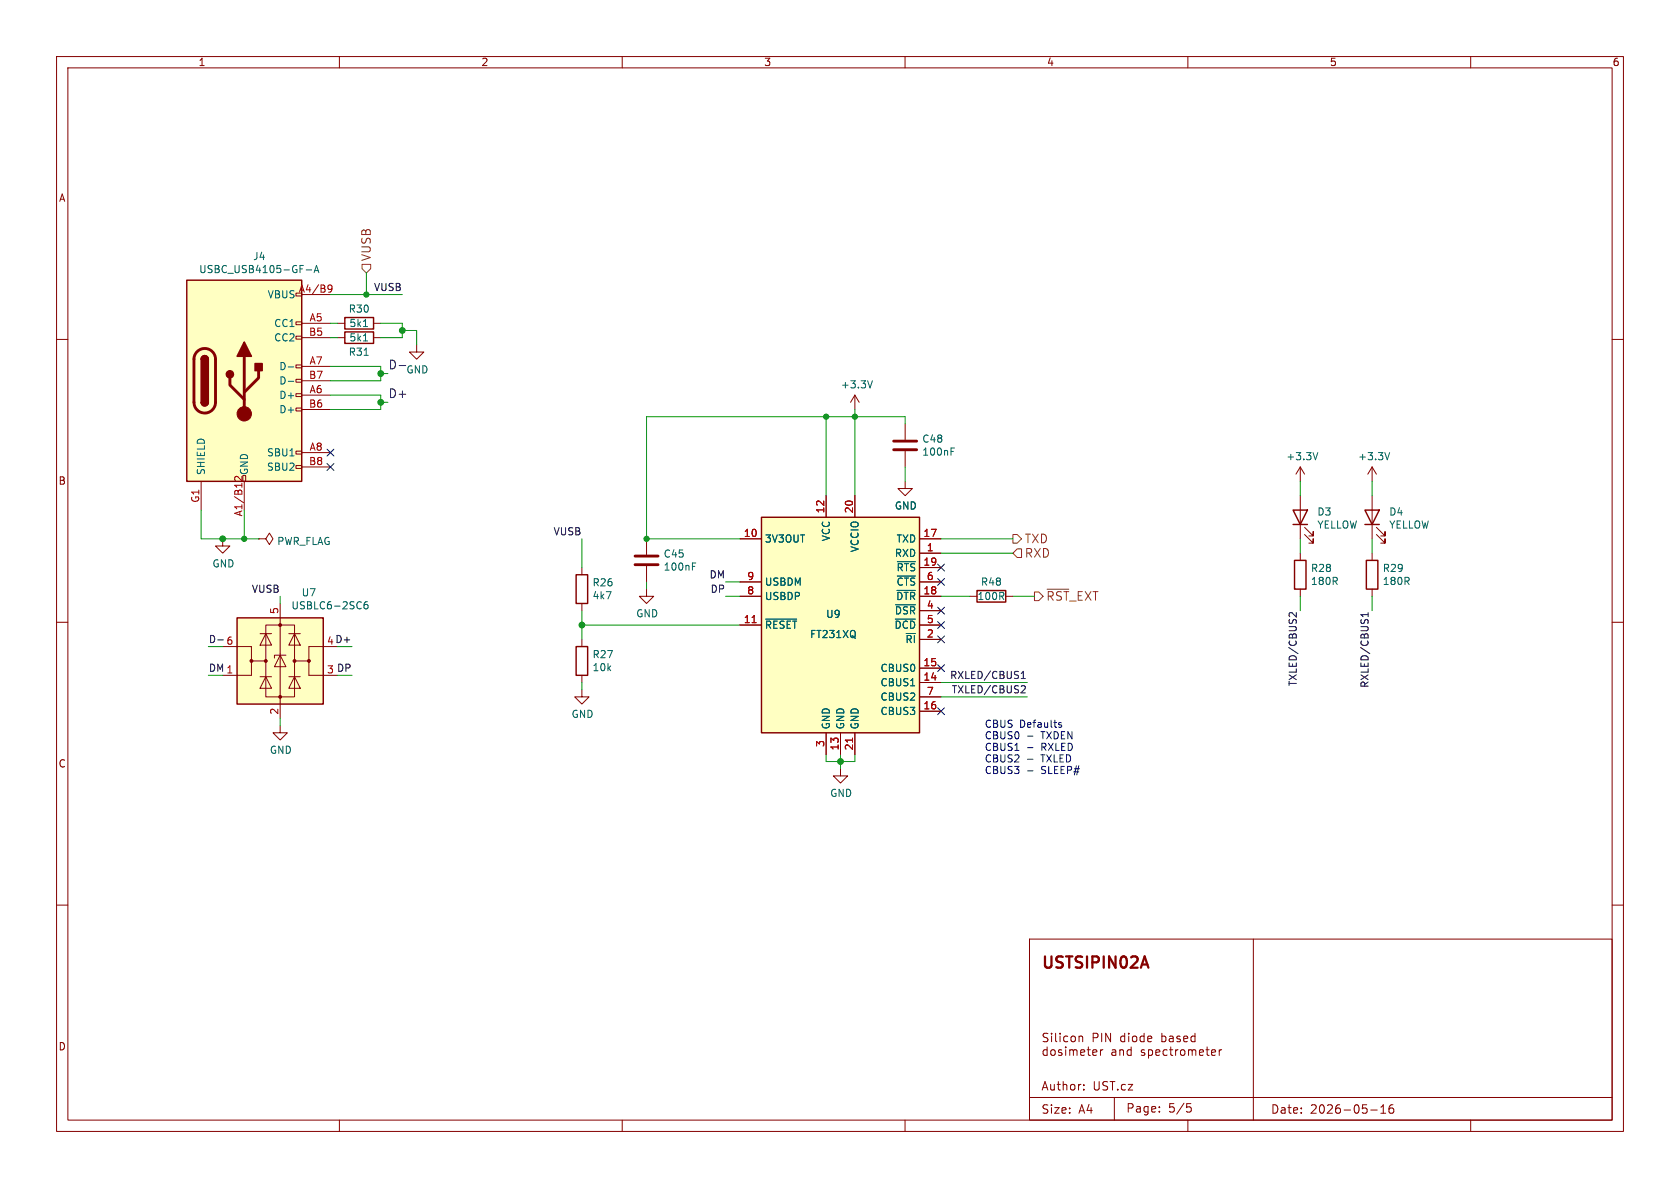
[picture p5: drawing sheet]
<svg xmlns="http://www.w3.org/2000/svg" width="297mm" height="210mm" viewBox="0 0 297 210" stroke-linecap="round" stroke-linejoin="round" font-family="sans-serif">
<g fill="none" stroke="#840000" stroke-width=".18">
<path d="M10 10h277v190h-277zM12 12h273v186h-273zM60 10v2M110 10v2M160 10v2M210 10v2M260 10v2M10 60h2M285 60h2M114.3 95.3v2.7M229.9 82.6l-.8 1.2M229.9 82.6l.7 1.2"/>
<path d="M229.9 82.6v2.5M10 110h2M114.3 104.1v1.3h1.3l-1.3 1.3-1.3-1.3h1.3M114.3 100.1v2.8M285 110h2M10 160h2M182 166h103v32h-103zM221.6 166v32M285 160h2M60 198v2M110 198v2M160 198v2"/>
<path d="M182 194h103M184.4 186.3l.3 .3 .4-.1M185.1 185.1v1.5M185.3 182.7h-.6l-.3 .2 .1 .4 .5 .1M185.8 186.3l.2 .3 .4-.1 .1-.2M185.9 182.7v.1M185.9 183.2v1M186.6 182.7v1.2M187.4 182.7v.1M187.4 183.2v1M187.8 186.4l-.3 .2-.4-.1M188.4 185.6v1"/>
<path d="M188.8 183.2h-.5l-.3 .2M189.1 185.6v1M189.3 183.4l.3-.2h.4l.1 .2M189.8 185.8v.8M190.4 185.8v.8M190.8 183.3l.2-.1h.3l.1 1M190.8 183.2v1M191 186.1l.8-.2-.1-.3h-.4l-.3 .2 .1 .7h.6M191.6 192.6v.1M191.6 191.8v.1M192.2 185.6h.6M192.4 185.1v1.3l.4 .2"/>
<path d="M193.2 186.4l.2 .2 .4-.1M193.8 183.4l.3-.2-.1-.4-.2-.1h-.5v1.5M194.5 185.6v1M194.8 182.7v1.5M196.3 182.7v1.5l-.8-1.5v1.5M196.5 186.4l.3 .2 .5-.1M196.8 185.6h.2l.3 .2v.8M197 194v4M197.3 185.9l-.5 .1M198 185.6v1M198.6 185.8v.8M198.8 183.2h-.4l-.3 .2"/>
<path d="M198.8 182.7v1.5M199.3 186.3l.2 .3 .5-.1M199.5 182.7v.1M199.5 183.2v1M200 185.1v1.5M200.2 183.4l.3-.2h.3l.2 .2M202.3 183.2h-.5l-.3 .2M202.3 182.7v1.5M202.4 186.4l-.2 .2-.4-.1M203 185.6v1.5M203.6 183.5l-.2-.3h-.4l-.1 .7M203.8 186.3l-.3 .3-.5-.1"/>
<path d="M204.3 186.1l.7-.2v-.3h-.5l-.2 .2 .1 .7h.6M205 196.5v.1M205 195.7v.1M205.4 183.2h.4l.3 .2v.5l-.1 .2h-.6M205.4 182.7v1.5M206.3 185.6h-.4l-.3 .3v.4l.2 .2h.5M206.8 185.6h.5M206.8 183.2h.5l.1 1M207 185.1v1.3l.3 .2M207.4 183.5l-.5 .1a.29 .29 0 0 0-.2 .3 .29 .29 0 0 0 .2 .3l.5-.1M207.8 185.6v1M208.3 185.6h-.3l-.2 .3"/>
<path d="M208.6 183.2h-.3l-.3 .2 .1 .2 .5 .1v.4h-.6M208.8 185.6h.4l.3 .3v.4l-.3 .3-.4-.1-.1-.2v-.4zM209.3 183.7l.7-.2-.1-.3h-.4l-.2 .2v.7h.6M209.8 195.1h.7M210 195.7h.3l.3 .3-.1 .5-.5 .1M210 198v2M210.1 185.7l.4-.1 .3 .2M210.1 185.6v1M210.8 185.8l.2-.2h.3l.1 1M210.8 185.8v.8M211.3 183.2h-.5l-.3 .2v.5l.2 .2h.6M211.3 182.7v1.5"/>
<path d="M212 186.1l.8-.2-.1-.3h-.4l-.3 .2 .1 .7h.6M213.2 185.6h.6M213.4 185.1v1.3l.4 .2M214.2 186.1l.7-.2-.1-.3h-.4l-.2 .2 .1 .7h.5M215.5 185.6v1M216 185.6h-.3l-.2 .3M242.3 196.2h1.2M244.1 196.8h.9M244.1 195.7l.4-.4v1.5M246.3 195.3a.59 .59 0 0 0-.8 .6v.6l.2 .2 .4 .1 .2-.1 .1-.5-.1-.3h-.5l-.3 .3M260 198v2"/>
</g>
<path d="M202.4 169.1l.6 2" fill="none" stroke="#840000" stroke-width=".4"/>
<path d="M122.4 99.5h.6M233 80l-.5 1.3M122.4 100.1h.4" fill="none" stroke="#006464" stroke-width=".18"/>
<path d="M112.3 98.3h4M112.3 99.8h4" fill="none" stroke="#840000" stroke-width=".51"/>
<path d="M134.6 91.4h28v38.1h-28z" fill="#ffffc2"/>
<path d="M61 58.7h5v2h-5zM61 56.1h5v2.1h-5zM134.6 91.4h28v38.1h-28zM172.7 104.4h5.1v2h-5.1z" fill="none" stroke="#840000" stroke-width=".25"/>
<g fill="none" stroke="#840000" stroke-width=".18">
<path d="M59.7 59.7h1.3M59.7 57.2h1.3M66 59.7h1.3M66 57.2h1.3M73.7 61v1.2h1.2l-1.2 1.3-1.3-1.3h1.3M160 74.9v2.8M160 79.8v2.8M130.8 95.3h3.8M146 87.6v3.8M151.1 87.6v3.8M160 85.1v1.3h1.3l-1.3 1.2-1.3-1.2h1.3M162.6 95.3h3.8"/>
<path d="M162.6 97.8h3.8M130.8 102.9h3.8M130.8 105.4h3.8M130.8 110.5h3.8M162.6 102.9h3.8M162.6 105.4h3.8M162.6 110.5h3.8M162.6 100.3h3.8M162.6 108h3.8M162.6 113h3.8M162.6 118.1h3.8M171.4 105.4h1.3"/>
<path d="M177.8 105.4h1.3M146 129.5v3.9M148.6 129.5v3.9M151.1 129.5v3.9M162.6 120.7h3.8M162.6 123.2h3.8M162.6 125.7h3.8"/>
</g>
<path d="M64.3 57.7h.7M64.3 60.3h.7M64.4 62.8h.7M168.1 79.8h.5M168.1 79.2h.6M158.6 99.3h3.2M135.4 109.4h5.4M158.3 109.4h3.5M158.3 106.9h3.5M158.6 104.4h3.2M158.6 101.8h3.2" fill="none" stroke="#006464" stroke-width=".18"/>
<path d="M133 110.1h.7M150.7 130.5v.7" fill="none" stroke="#a90000" stroke-width=".18"/>
<path d="M158 78h4.1M158 79.5h4.1" fill="none" stroke="#840000" stroke-width=".51"/>
<path d="M33 49.5h20.3v35.6h-20.3z" fill="#ffffc2"/>
<g fill="none" stroke="#840000" stroke-width=".18">
<path d="M52.3 56.9h1v.5h-1zM52.3 59.4h1v.5h-1zM53.3 52.1h5.1M53.3 57.2h5.1M53.3 59.7h5.1M52.3 64.5h1v.5h-1zM52.3 67.1h1v.5h-1zM52.3 69.6h1v.5h-1zM52.3 72.1h1v.5h-1zM52.3 79.8h1v.5h-1zM53.3 64.8h5.1M53.3 67.3h5.1"/>
<path d="M53.3 69.9h5.1M53.3 72.4h5.1M35.6 85.1v5.1M39.4 95.3v1.2h1.2l-1.2 1.3-1.3-1.3h1.3M42.9 84.1h.5v1h-.5zM43.2 85.1v5.1M45.7 95.3h1.3l.6-1.1 .7 1.1-.7 1-.6-1M45.7 95.3h.1M52.3 82.3h1v.5h-1zM53.3 80h5.1M53.3 82.6h5.1M229.9 87.6v7.7"/>
<path d="M229.9 97.8v1.3M230.6 94.5l1.6 1.5v-.7v.7h-.8M230.6 93.2l1.6 1.5v-.7v.7h-.8M242.6 82.6v2.5M242.6 87.6v7.7M242.6 97.8v1.3M242.6 82.6l-.8 1.2M242.6 82.6l.7 1.2M243.3 94.5l1.6 1.5v-.7v.7h-.8M243.3 93.2l1.6 1.5v-.7v.7h-.8M229.9 104.1v1.3M242.6 104.1v1.3"/>
<path d="M49.5 128.3v1.2h1.3l-1.3 1.3-1.2-1.3h1.2"/>
</g>
<path d="M33 49.5h20.3v35.6h-20.3zM35.6 63.5a.64 .64 0 0 1 .6-.6 .64 .64 0 0 1 .6 .6M35.6 71.1a.64 .64 0 0 0 .6 .7 .64 .64 0 0 0 .6-.7M228.6 90.2h2.5l-1.2 2.5zM228.6 92.7h2.5M228.9 99.1h2v5h-2zM241.3 90.2h2.5l-1.2 2.5zM241.3 92.7h2.5M241.6 99.1h2v5h-2z" fill="none" stroke="#840000" stroke-width=".25"/>
<path d="M34.8 62.2a1.9 1.9 0 0 1 2.1-.5 1.9 1.9 0 0 1 1.2 1.8v7.6a1.91 1.91 0 0 1-1.9 1.9 1.91 1.91 0 0 1-1.9-1.9v-7.7l.2-.7zM40.6 66.8v1.3l2.6 2.5M43.2 63v10.2M45.7 65.5v1.3l-2.5 2.5" fill="none" stroke="#840000" stroke-width=".51"/>
<g fill="#840000" stroke="#840000" stroke-width=".25">
<path d="M35.6 63.5h1.2v7.6h-1.2z"/>
<path d="M35.7 63.1a.64 .64 0 0 1 .7-.2 .64 .64 0 0 1 .4 .6h-1.2z"/>
<path d="M35.6 71.1h1.2a.64 .64 0 0 1-.6 .7 .64 .64 0 0 1-.6-.7z"/>
<path d="M43.2 60.5l1.2 2.5h-2.5z"/>
<path d="M45.1 64.3h1.3v1.2h-1.3z"/>
<circle cx="40.6" cy="66.2" r=".63"/>
</g>
<circle cx="43.2" cy="73.2" r="1.27" fill="#840000" stroke="#840000" stroke-width=".18"/>
<path d="M58 50.5l.2-.1 .4 .1a.84 .84 0 0 1-.3 1.2h-.2M58.7 50.9l-.2 .3-.5-.2M42.8 84.2v.8l-.9-.8-.4 .3 .1 .4" fill="none" stroke="#a90000" stroke-width=".18"/>
<path d="M54.1 47.7h1M55.5 48.2l.4-1.3 .5 1.3M55.6 47.8h.6M51 64.9h.9M51 67.4h.9M245.7 80l-.5 1.3" fill="none" stroke="#006464" stroke-width=".18"/>
<path d="M41.9 109.2h15.2v15.3h-15.2z" fill="#ffffc2"/>
<path d="M41.9 109.2h15.2v15.3h-15.2zM101.9 114.3h2v5.1h-2zM101.9 101.6h2v5.1h-2z" fill="none" stroke="#840000" stroke-width=".25"/>
<g fill="none" stroke="#840000" stroke-width=".18">
<path d="M151.1 69.9l-.7 1.2M151.1 69.9l.8 1.2M151.1 69.9v2.5M130.8 95.3h3.8M146 87.6v3.8M151.1 87.6v3.8M162.6 95.3h3.8M162.6 97.8h3.8M39.4 114.3h5v2.5h2.6M44.4 116.8v2.6h-5M46 112h2M46 119.6h2"/>
<path d="M47 110.5h5.1v12.7h-5.1zM47 112l1 2h-2zM47 119.6l1 2.1h-2zM49.5 115.8l1 2.1h-2zM49.5 106.7v20.3M50.5 115.8h-2v.5M51.1 112h2M51.1 119.6h2M52.1 112l1 2h-2zM52.1 119.6l1 2.1h-2zM54.6 116.8v2.6h5.1M57.1 114.3h-2.5v2.5h-2.5"/>
<path d="M102.9 100.3v1.3M102.9 106.7v1.3M102.9 113v1.3M102.9 119.4v1.3M130.8 102.9h3.8M130.8 105.4h3.8M130.8 110.5h3.8M162.6 102.9h3.8M162.6 105.4h3.8M162.6 110.5h3.8M162.6 100.3h3.8M162.6 108h3.8"/>
<path d="M162.6 113h3.8M162.6 118.1h3.8M102.9 121.9v1.3h1.2l-1.2 1.3-1.3-1.3h1.3M146 129.5v3.9M148.6 135.9v1.3h1.3l-1.3 1.2-1.3-1.2h1.3M148.6 129.5v3.9M151.1 129.5v3.9M162.6 120.7h3.8M162.6 123.2h3.8M162.6 125.7h3.8"/>
</g>
<g fill="#840000" stroke="#840000" stroke-width=".18">
<circle cx="44.4" cy="116.8" r=".25"/>
<circle cx="47" cy="116.8" r=".25"/>
<circle cx="49.5" cy="110.5" r=".25"/>
<circle cx="49.5" cy="123.2" r=".25"/>
<circle cx="52.1" cy="116.8" r=".25"/>
<circle cx="54.6" cy="116.8" r=".25"/>
</g>
<path d="M154.2 67.3l-.4 1.3M158.6 99.3h3.2M65 106.4h-.4a.86 .86 0 0 0 0 1.2l.4-.1 .1-.4-.3-.3h-.2l-.3 .3M135.4 109.4h5.4M158.3 109.4h3.5M158.3 106.9h3.5M158.6 104.4h3.2M158.6 101.8h3.2" fill="none" stroke="#006464" stroke-width=".18"/>
<path d="M64 46.7h1.5v.8l-.7 .8-.8-.8zM179.1 94.5h.7l.8 .8-.8 .7h-.7zM179.8 97h.8v1.6h-.8l-.7-.8zM182.9 104.6h.7l.8 .8-.8 .8h-.7zM185.1 104.2h3.8" fill="none" stroke="#725600" stroke-width=".18"/>
<path d="M70.6 64.6h1.1M180.5 119.9h.8M180.5 119l.4-.3v1.2M229.2 108.3v.8l-.9-.8-.3 .1-.1 .4M241.9 108.3v.7M241.9 108.7h-1.3l.4 .3M180.7 121.2l.4 .1 .2 .3-.8 .9h.8" fill="none" stroke="#0f0f0f" stroke-width=".18"/>
<g fill="none" stroke="#009600" stroke-width=".18">
<path d="M58.4 57.2h1.3M58.4 59.7h1.3M58.4 52.1h12.7M64.8 48.3v3.8M67.3 57.2h3.8v2.5h-3.8M71.1 58.4h2.6v2.6M58.4 69.9h8.9v2.5h-8.9M58.4 64.8h8.9v2.5h-8.9M67.3 71.1h1.3M67.3 66h1.3M146 73.7v13.9M151.1 72.4v15.2"/>
<path d="M160 74.9v-1.2h-45.7v21.6h16.5M35.6 90.2v5.1h10.1M43.2 90.2v5.1M102.9 95.3v5M160 82.6v2.5M166.4 95.3h12.7M166.4 97.8h12.7M229.9 85.1v2.5M229.9 95.3v2.5M242.6 85.1v2.5M242.6 95.3v2.5M49.5 105.4v1.3"/>
<path d="M59.7 114.3h2.5M102.9 108v5M102.9 110.5h27.9M114.3 102.9v1.2M128.3 105.4h2.5M128.3 102.9h2.5M166.4 105.4h5M179.1 105.4h3.8M229.9 105.4v2.6M242.6 105.4v2.6M49.5 127v1.3M102.9 120.7v1.2"/>
<path d="M146 133.4v1.2h5.1v-1.2M148.6 133.4v2.5M166.4 120.7h15.2M166.4 123.2h15.2"/>
</g>
<g fill="none" stroke="#000084" stroke-width=".18">
<path d="M57.8 79.4l1.2 1.2M59 79.4l-1.2 1.2M57.8 81.9l1.2 1.3M59 81.9l-1.2 1.3M165.8 99.7l1.2 1.2M167 99.7l-1.2 1.2M165.8 117.5l1.2 1.2M165.8 112.4l1.2 1.2M165.8 109.9l1.2 1.2M165.8 102.3l1.2 1.2M165.8 107.3l1.2 1.3M167 117.5l-1.2 1.2"/>
<path d="M167 112.4l-1.2 1.2M167 109.9l-1.2 1.2M167 102.3l-1.2 1.2M167 107.3l-1.2 1.3M165.8 125.1l1.2 1.2M167 125.1l-1.2 1.2"/>
</g>
<path d="M181.6 130.1h1M181.6 132.2h1M181.6 134.2h1M181.6 136.3h1M187.2 128.1l.5 .2-.1 .2-.3 .1M187.2 127.8h.4" fill="none" stroke="#0000c2" stroke-width=".18"/>
<path d="M133 110.1h.7M150.7 130.5v.7" fill="none" stroke="#a90000" stroke-width=".18"/>
<g fill="#009600" stroke="#009600" stroke-width=".18">
<circle cx="114.3" cy="95.3" r=".46"/>
<circle cx="148.6" cy="134.6" r=".51"/>
<circle cx="102.9" cy="110.5" r=".51"/>
<circle cx="146" cy="73.7" r=".46"/>
<circle cx="151.1" cy="73.7" r=".46"/>
<circle cx="64.8" cy="52.1" r=".46"/>
<circle cx="71.1" cy="58.4" r=".51"/>
<circle cx="67.3" cy="66" r=".51"/>
<circle cx="67.3" cy="71.1" r=".51"/>
<circle cx="43.2" cy="95.3" r=".46"/>
<circle cx="39.4" cy="95.3" r=".51"/>
</g>
<text font-size="2.8" fill="#840000" x="184" y="171.8">USTSIPIN02A</text>
<g font-size="2.1" fill="#725600">
<text x="65.8" y="46.3" transform="rotate(-90 65.8 46.3)">VUSB</text>
<text x="181.1" y="96.2">TXD</text>
<text x="181.1" y="98.8">RXD</text>
<text x="184.9" y="106.4">~{RST}_EXT</text>
</g>
<g font-size="2.1" fill="#0f0f0f">
<text x="68.6" y="65.4">D-</text>
<text x="68.6" y="70.5">D+</text>
</g>
<g font-size="2.1" fill="#840000">
<text x="184" y="185.7">Silicon</text>
<text x="193" y="185.7">PIN</text>
<text x="198" y="185.7">diode</text>
<text x="184" y="193">Author:</text>
<text x="184" y="197.1">Size:</text>
<text x="190.7" y="197.1">A4</text>
<text x="193.2" y="193">UST.cz</text>
<text x="199" y="196.9">Page:</text>
<text x="206.5" y="196.9">5/5</text>
<text x="224.6" y="197.1">Date:</text>
<text x="231.6" y="197.1">2026-05-16</text>
</g>
<g font-size="1.8" fill="#840000">
<text x="35" y="11.9">1</text>
<text x="85" y="11.9">2</text>
<text x="135" y="11.9">3</text>
<text x="185" y="11.9">4</text>
<text x="235" y="11.9">5</text>
<text x="285" y="11.9">6</text>
<text x="10.3" y="35.9">A</text>
<text x="10.3" y="85.9">B</text>
<text x="10.3" y="135.9">C</text>
<text x="10.3" y="185.9">D</text>
</g>
<g font-size="1.8" fill="#006464">
<text x="44.7" y="46.2">J4</text>
<text x="35.1" y="48.5">USBC_USB4105-GF-A</text>
<text x="47.2" y="52.9">VBUS</text>
<text x="48.4" y="58">CC1</text>
<text x="61.6" y="55.5">R30</text>
<text x="61.7" y="58">5k1</text>
<text x="48.4" y="60.6">CC2</text>
<text x="49.3" y="65.6">D-</text>
<text x="61.6" y="63.1">R31</text>
<text x="61.7" y="60.6">5k1</text>
<text x="49.3" y="68.2">D-</text>
<text x="49.3" y="70.7">D+</text>
<text x="71.8" y="66.2">GND</text>
<text x="148.6" y="68.9">+3.3V</text>
<text x="49.3" y="73.3">D+</text>
<text x="47.1" y="80.9">SBU1</text>
<text x="47.1" y="83.4">SBU2</text>
<text x="163" y="80.8">100nF</text>
<text x="163" y="78.5">C48</text>
<text x="227.3" y="81.6">+3.3V</text>
<text x="240" y="81.6">+3.3V</text>
<text x="36.4" y="84.1" transform="rotate(-90 36.4 84.1)">SHIELD</text>
<text x="44" y="84.1" transform="rotate(-90 44 84.1)">GND</text>
<text x="146.9" y="95.8" transform="rotate(-90 146.9 95.8)">VCC</text>
<text x="158.1" y="90.3">GND</text>
<text x="232.8" y="93.6">YELLOW</text>
<text x="232.8" y="91.3">D3</text>
<text x="245.5" y="93.6">YELLOW</text>
<text x="245.5" y="91.3">D4</text>
<text x="37.5" y="100.5">GND</text>
<text x="48.9" y="96.5">PWR_FLAG</text>
<text x="117.2" y="101.1">100nF</text>
<text x="117.2" y="98.8">C45</text>
<text x="135.1" y="96.1">3V3OUT</text>
<text x="152" y="97.7" transform="rotate(-90 152 97.7)">VCCIO</text>
<text x="158.1" y="98.7">RXD</text>
<text x="158.4" y="96.1">TXD</text>
<text x="158.4" y="101.2">~{RTS}</text>
<text x="231.7" y="101.3">R28</text>
<text x="244.4" y="101.3">R29</text>
<text x="51.4" y="107.9">USBLC6-2SC6</text>
<text x="53.2" y="105.6">U7</text>
<text x="104.7" y="106.2">4k7</text>
<text x="104.7" y="103.9">R26</text>
<text x="135.1" y="103.7">USBDM</text>
<text x="135.1" y="106.3">USBDP</text>
<text x="158.3" y="106.3">~{DTR}</text>
<text x="158.4" y="103.7">~{CTS}</text>
<text x="172.7" y="106.3">100R</text>
<text x="173.3" y="103.7">R48</text>
<text x="231.7" y="103.6">180R</text>
<text x="244.4" y="103.6">180R</text>
<text x="112.4" y="109.3">GND</text>
<text x="135.1" y="111.4">~{RESET}</text>
<text x="143.1" y="113">FT231XQ</text>
<text x="145.9" y="109.4">U9</text>
<text x="158" y="111.4">~{DCD}</text>
<text x="158.1" y="108.8">~{DSR}</text>
<text x="160" y="113.9">~{RI}</text>
<text x="104.7" y="118.9">10k</text>
<text x="104.7" y="116.6">R27</text>
<text x="155.6" y="119">CBUS0</text>
<text x="155.6" y="121.5">CBUS1</text>
<text x="155.6" y="124.1">CBUS2</text>
<text x="100.9" y="127.1">GND</text>
<text x="146.9" y="129" transform="rotate(-90 146.9 129)">GND</text>
<text x="149.5" y="129" transform="rotate(-90 149.5 129)">GND</text>
<text x="152" y="129" transform="rotate(-90 152 129)">GND</text>
<text x="155.6" y="126.6">CBUS3</text>
<text x="47.6" y="133.5">GND</text>
<text x="146.7" y="141.1">GND</text>
</g>
<g font-size="1.8" fill="#a90000">
<text x="52.7" y="51.8">A4/B9</text>
<text x="54.5" y="59.4">B5</text>
<text x="54.6" y="56.9">A5</text>
<text x="54.6" y="64.5">A7</text>
<text x="54.5" y="67.1">B7</text>
<text x="54.6" y="69.6">A6</text>
<text x="54.5" y="72.1">B6</text>
<text x="54.5" y="82.3">B8</text>
<text x="54.6" y="79.8">A8</text>
<text x="35.3" y="89" transform="rotate(-90 35.3 89)">G1</text>
<text x="42.9" y="91.4" transform="rotate(-90 42.9 91.4)">A1/B12</text>
<text x="131.4" y="95">10</text>
<text x="145.8" y="90.8" transform="rotate(-90 145.8 90.8)">12</text>
<text x="150.9" y="90.8" transform="rotate(-90 150.9 90.8)">20</text>
<text x="163.2" y="95">17</text>
<text x="163.2" y="100.1">19</text>
<text x="163.8" y="97.5">1</text>
<text x="132" y="102.6">9</text>
<text x="132" y="105.2">8</text>
<text x="163.2" y="105.2">18</text>
<text x="163.8" y="102.6">6</text>
<text x="163.8" y="107.7">4</text>
<text x="49.3" y="108.7" transform="rotate(-90 49.3 108.7)">5</text>
<text x="131.4" y="110.2">11</text>
<text x="163.8" y="110.2">5</text>
<text x="163.8" y="112.8">2</text>
<text x="163.2" y="117.9">15</text>
<text x="163.2" y="120.4">14</text>
<text x="163.2" y="125.5">16</text>
<text x="163.8" y="122.9">7</text>
<text x="49.3" y="126.4" transform="rotate(-90 49.3 126.4)">2</text>
<text x="145.8" y="132.2" transform="rotate(-90 145.8 132.2)">3</text>
<text x="148.3" y="132.8" transform="rotate(-90 148.3 132.8)">13</text>
<text x="150.9" y="132.8" transform="rotate(-90 150.9 132.8)">21</text>
</g>
<g font-size="1.8" fill="#0f0f0f">
<text x="66" y="51.5">VUSB</text>
<text x="97.8" y="94.7">VUSB</text>
<text x="44.4" y="104.9">VUSB</text>
<text x="125.3" y="102.3">DM</text>
<text x="125.5" y="104.9">DP</text>
<text x="57.7" y="114">4 D+</text>
<text x="167.9" y="120.1">RXLED/CBUS1</text>
<text x="168.2" y="122.7">TXLED/CBUS2</text>
<text x="229.3" y="121.4" transform="rotate(-90 229.3 121.4)">TXLED/CBUS2</text>
<text x="242" y="121.7" transform="rotate(-90 242 121.7)">RXLED/CBUS1</text>
</g>
<g font-size="1.8" fill="#009600">
<text x="36.8" y="113.8">D- 6</text>
<text x="36.8" y="118.8">DM 1</text>
<text x="57.7" y="119.1">3 DP</text>
</g>
<g font-size="1.8" fill="#0000c2">
<text x="174" y="128.7">CBUS</text>
<text x="174" y="130.8">CBUS0</text>
<text x="180.2" y="128.7">Defaults</text>
<text x="184.2" y="130.8">TXDEN</text>
<text x="174" y="132.8">CBUS1</text>
<text x="174" y="134.9">CBUS2</text>
<text x="174" y="136.9">CBUS3</text>
<text x="184.2" y="132.8">RXLED</text>
<text x="184.2" y="134.9">TXLED</text>
<text x="184.2" y="136.9">SLEEP#</text>
</g>
</svg>
